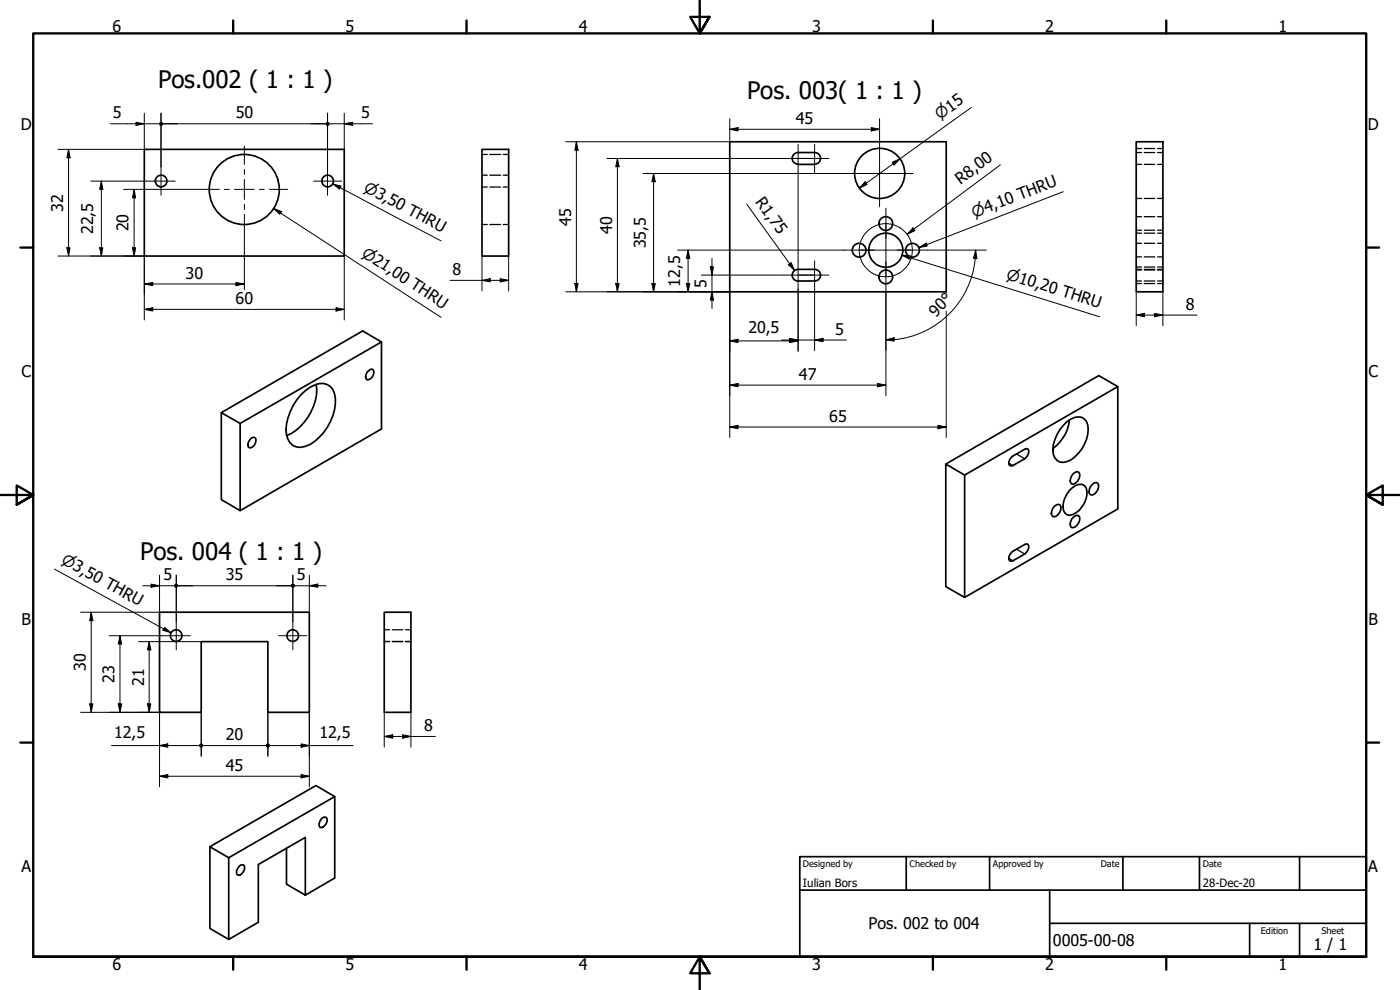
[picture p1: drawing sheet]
<svg xmlns="http://www.w3.org/2000/svg" width="420mm" height="297mm" viewBox="0 0 420 297" stroke-linecap="round" stroke-linejoin="round" font-family="sans-serif">
<!-- layer: Visible (ISO) -->
<g fill="none" stroke="#000" stroke-width=".51">
<path d="M43.3 44.8h60v32h-60zM144.7 44.8h8v32h-8zM219 42.5h65v45.1h-65zM244.5 45.8h-5a1.75 1.75 0 0 0-1.8 1.7 1.75 1.75 0 0 0 1.8 1.8h5M244.5 45.8a1.75 1.75 0 0 1 1.8 1.7 1.75 1.75 0 0 1-1.8 1.8M341 42.5h8v45.1h-8zM244.5 80.8h-5a1.75 1.75 0 0 0-1.8 1.8 1.75 1.75 0 0 0 1.8 1.7h5M244.5 80.8a1.75 1.75 0 0 1 1.8 1.8 1.75 1.75 0 0 1-1.8 1.7M90.2 118.6a9.7 9.7 0 0 1 6.8-3.6 4.1 4.1 0 0 1 3.6 4.6 15.3 15.3 0 0 1-9.1 14.4 4 4 0 0 1-5.5-3.5 15.6 15.6 0 0 1 4.2-11.9zM94.9 115.3a15.4 15.4 0 0 1-6.2 13.9l-2.7 1.5M110.2 111.7l1.1-.9h.5a2.02 2.02 0 0 1-1.6 3.2 1.64 1.64 0 0 1 0-2.3zM114.5 102.6v26.1l-42.4 24.5-5.7-3.3v-26.1"/>
<path d="M335.5 116v36.7l-46 26.5M72.1 127l42.4-24.4-5.7-3.3-42.4 24.5 5.7 3.2v26.2M75.3 131.6l1.1-.4a1.75 1.75 0 0 1-.5 2.8l-1 .4a1.42 1.42 0 0 1 0-2.3zM283.8 139.2l5.7 3.3v36.7l-5.7-3.2zM283.8 139.2l46-26.5 5.7 3.3-46 26.5M303.5 137.3l4-2.5 .5-.2 .5 .1a2.12 2.12 0 0 1-1 3l-3.5 2h-1a1.87 1.87 0 0 1 .5-2.4zM320.1 126.6a5 5 0 0 1 4.5-1.4 3.4 3.4 0 0 1 2 3.6 11 11 0 0 1-6.5 9.7 3.1 3.1 0 0 1-4.1-3.5 12.4 12.4 0 0 1 4.1-8.4zM320.9 126a11.6 11.6 0 0 1-4.9 8.5M316.5 151.9l1.2-.6 .4 .3a2.45 2.45 0 0 1-2.1 3.4 2.09 2.09 0 0 1 .5-3.1zM320.9 147.2a3.8 3.8 0 0 1 4.5-1.5 5.3 5.3 0 0 1-.7 6.4 5.6 5.6 0 0 1-3.8 2.5 2.24 2.24 0 0 1-1.9-2.6 7.9 7.9 0 0 1 1.9-4.8zM322.2 155.1l1.1-.5 .5 .2a2.51 2.51 0 0 1-2.2 3.5 2.14 2.14 0 0 1 .6-3.2zM322.2 142l1.1-.5 .5 .2a2.75 2.75 0 0 1-1.6 3.6l-.6-.1a2.12 2.12 0 0 1 .6-3.2z"/>
<path d="M327.9 145.3l1.1-.5 .4 .2a2.45 2.45 0 0 1-2.1 3.4 2.06 2.06 0 0 1 .6-3.1zM303.5 165.8l4-2.4 .5-.2 .5 .1a2.12 2.12 0 0 1-1 2.9l-3.5 2.1h-1a1.87 1.87 0 0 1 .5-2.5zM47.9 183.7h44.9v30h-12.4v-21.2h-20v21.2h-12.5zM115.3 183.7h8v30h-8zM100.5 239l-5.7-3.3-31.8 18.3M68.6 257.4l31.9-18.4v24.4l-8.9 5.2v-17.3l-14.1 8.1v17.3l-8.9 5.2zM68.6 257.4l-5.6-3.4v24.6l5.6 3.3M86 254.5v10.8l5.6 3.3M96.4 245.7l.6-.4h.9a2.03 2.03 0 0 1-1.9 2.9 2.05 2.05 0 0 1 .4-2.5zM71.7 260l.5-.4h1a2.24 2.24 0 0 1-1.5 3l-.5-.1a1.97 1.97 0 0 1 .5-2.5z"/>
<circle cx="48.4" cy="54.3" r="1.75"/>
<circle cx="73.3" cy="56.9" r="10.5"/>
<circle cx="98.3" cy="54.3" r="1.75"/>
<circle cx="264" cy="52" r="7.5"/>
<circle cx="257.8" cy="75.1" r="2.06"/>
<circle cx="265.8" cy="67.1" r="2.06"/>
<circle cx="265.8" cy="75.1" r="5.1"/>
<circle cx="273.8" cy="75.1" r="2.06"/>
<circle cx="265.8" cy="83.1" r="2.06"/>
<circle cx="52.9" cy="190.7" r="1.75"/>
<circle cx="87.9" cy="190.7" r="1.75"/>
</g>
<!-- layer: Hidden (ISO) -->
<g fill="none" stroke="#000" stroke-width=".38">
<path d="M144.7 56.1h1.5M144.7 52.6h1.5M144.7 46.3h1.5M147 56.1h3.2M147 52.6h3.2M147 46.3h3.2M151 56.1h1.7M151 52.6h1.7M151 46.3h1.7M341 45.8h1.6M341 49.3h1.6M341 59.5h1.6"/>
<path d="M341 44.6h1.6M343.4 45.8h3.2M343.4 49.3h3.2M343.4 59.5h3.2M343.4 44.6h3.2M347.4 45.8h1.6M347.4 49.3h1.6M347.4 59.5h1.6M347.4 44.6h1.6M144.7 67.4h1.5M147 67.4h3.2M151 67.4h1.7"/>
<path d="M341 77.1h1.6M341 73h1.6M341 69.1h1.6M341 65h1.6M341 70h1.6M343.4 77.1h3.2M343.4 73h3.2M343.4 69.1h3.2M343.4 65h3.2M343.4 70h3.2M347.4 77.1h1.6M347.4 73h1.6"/>
<path d="M347.4 69.1h1.6M347.4 65h1.6M347.4 70h1.6M341 84.3h1.6M341 80.8h1.6M341 85.1h1.6M341 81h1.6M341 80.1h1.6M343.4 84.3h3.2M343.4 80.8h3.2M343.4 85.1h3.2M343.4 81h3.2"/>
<path d="M343.4 80.1h3.2M347.4 84.3h1.6M347.4 80.8h1.6M347.4 85.1h1.6M347.4 81h1.6M347.4 80.1h1.6M115.3 192.5h1.6M115.3 189h1.6M117.7 192.5h3.2M117.7 189h3.2M121.7 192.5h1.6M121.7 189h1.6"/>
</g>
<!-- layer: Visible Narrow (ISO) -->
<path d="M302.8 138.9l1.2 .8M305.1 136.2l2.4 1.5M302.8 167.5l1.2 .8M305.1 164.8l2.4 1.4" fill="none" stroke="#000" stroke-width=".38"/>
<!-- layer: Border (ISO) -->
<g fill="none" stroke="#000" stroke-width=".7">
<path d="M70 6.1v3.9M140 6.1v3.9M210 0v10l-2.9-4.9h5.8l-2.9 4.9 2.9-4.9M280 6.1v3.9M350 6.1v3.9M6.1 74.3h3.9M410 74.3h3.9M0 148.5h10l-5-2.8v5.7l5-2.9-5 2.9M420 148.5h-10l5-2.8v5.7l-5-2.9 5 2.9M6.1 222.8h3.9M410 222.8h3.9M10 287.1v-277.1h400v277.1h-400h400"/>
<path d="M70 287.1v3.8M140 287.1v3.8M212.9 292l-2.9-4.9 2.9 4.9h-5.8l2.9-4.9v9.9M280 287.1v3.8M350 287.1v3.8"/>
</g>
<!-- layer: Title (ISO) -->
<path d="M240 257h170v30.1h-170zM272 257v10.1M297 257v10.1M337 257v10.1M360 257v10.1M390 257v10.1M240 267.1h170M315 277h95M315 267.1v20M375 277v10.1M390 277v10.1" fill="none" stroke="#000" stroke-width=".51"/>
<!-- layer: Center Mark (ISO) -->
<g fill="none" stroke="#000" stroke-width=".3">
<path d="M44.1 54.3h8.5M48.3 50.1v8.5M60.3 56.8h5.5M67.3 56.8h1.5M70.4 56.8h5.9M73.3 43.9v5.4M73.3 50.8v1.5M73.3 53.8v6.1M77.9 56.8h1.4M80.8 56.8h5.6M94.1 54.3h8.5M98.3 50.1v8.5"/>
<path d="M235.3 47.5h9.2M239.5 47.5h9.2M239.5 43.3v8.5M244.5 43.3v8.5M254 52.1h20M264 42v20M73.3 61.3v1.6M73.3 64.3v5.5M239.5 78.3v8.5M244.5 78.3v8.5M253.3 75h9.1M258.3 75h15.1"/>
<path d="M265.9 67.4v15.3M265.9 62.5v9.1M265.9 78.5v9.1M269.3 75h9.1M235.3 82.5h9.2M239.5 82.5h9.2M48.6 190.7h8.5M52.9 186.5v8.5M83.6 190.7h8.5M87.9 186.5v8.5"/>
</g>
<!-- layer: Dimension (ISO) -->
<g fill="none" stroke="#000" stroke-width=".3">
<path d="M33.1 37.1h15.2M40.8 36.7l2.5 .4-2.5 .5zM43.3 34v10.8h-25.9M48.3 34v16.1M49 37.1h48.7M98.3 37.1h13.5M98.3 34v16.1M103.3 37.1l2.6-.4v.9zM103.3 34v10.8M219 38.8l2.5-.5v1zM219 35.6v6.9h-49.2M219 38.8h45"/>
<path d="M261.5 38.3l2.5 .5-2.5 .5zM264 35.6v6.4M291.5 32.2l-33.6 24.2M20.6 44.8l.4 2.6h-.9zM20.6 44.8v32M27.2 54.3h16.9M30.4 54.3l.5 2.5h-1zM30.4 54.3v22.5M37.1 56.8h11.2M40.3 56.8l.4 2.6h-.9zM40.3 56.8v20M48.5 56.8h11.8"/>
<path d="M173 42.5l.5 2.6h-1zM173 42.5v45.1M182.1 47.5h53.2M185.3 47.5l.5 2.5h-1zM185.3 47.5v40.1M193 52.1h61M196.2 52.1l.5 2.4h-1.1zM196.2 52.1v35.5M239.5 51.8v26.5M259.7 54.5l.5 .9-2.3 1zM267.8 48.7l2.3-1-1.7 1.8zM300.2 49.5l-27.9 20.8"/>
<path d="M17.4 76.8h25.9v19.2M20.1 74.3h.9l-.4 2.5zM29.9 74.3h1l-.5 2.5zM39.8 74.3h.9l-.4 2.5zM73.3 69.8v17.1M103.3 76.8v19.2M144.7 76.8v10.5M152.7 76.8v10.5M203.3 75h50M206.5 75l.5 2.5h-1zM206.5 75v12.6M213.7 77.5v15.1"/>
<path d="M224.2 61.3l14.2 19.8M236.6 79.4l.8-.6 1 2.3zM269.9 68.2l1.5 1.1 1.2 1.5M274 68.4l.6 .8-2.3 1.1zM278.4 75h17.6M292.7 77.6a27 27 0 0 1-24.4 24.3M292.8 75l.4 2.6-1-.1zM292.8 75l-.1 2.5M43.3 92.8l2.5-.5v1zM43.3 85.2l2.5-.4v.9zM43.3 92.8h60M43.3 85.2h30"/>
<path d="M70.8 84.8l2.5 .4-2.5 .5zM100.8 92.3l2.5 .5-2.5 .5zM135.1 84.1h17.6M144.7 84.1l2.4-.5v1zM150.1 83.6l2.6 .5-2.6 .5zM169.8 87.6h49.2v43.7M172.5 85.1h1l-.5 2.5zM184.8 85.1h1l-.5 2.5zM195.6 85.1h1.1l-.5 2.5zM206 85.1h1l-.5 2.5zM210.5 82.5h24.8M213.2 80.1h.9l-.4 2.4z"/>
<path d="M213.7 87.6l.4 2.4h-.9zM239.5 86.8v18.7M244.5 86.8v18.4M265.9 87.6v31.1M284 93.4v37.9M341 94.5l2.5-.5v1zM341 94.5h18.2M341 87.6v10.1M346.5 94l2.5 .5-2.5 .5zM349 87.6v10.1M219 102.3l2.5-.5v1zM219 115.6l2.5-.6v1.1z"/>
<path d="M219 102.3h20.5M219 115.6h46.9M234.5 102h19.5M237 101.8l2.5 .5-2.5 .5zM237 101.5l2.5 .5-2.5 .5zM244.5 102l2.5-.5v1zM263.3 115l2.6 .6-2.6 .5zM265.9 102l2.5-.7v1zM268.4 101.8l-2.5 .2M219 128.1l2.5-.5v1zM219 128.1h65M281.5 127.6l2.5 .5-2.5 .5z"/>
<path d="M42.9 175.8h10M45.3 175.2l2.6 .6-2.6 .4zM47.9 172.6v11.1h-23.7M52.9 172.6v13.9M53.5 175.8h33.7M87.9 175.8h10M87.9 172.6v13.9M92.8 175.8l2.6-.6v1zM92.8 172.6v11.1M27.4 183.7l.5 2.5h-1zM27.4 183.7v30M32.8 190.7h15.8"/>
<path d="M36 190.7l.5 2.5h-1zM36 190.7v23M41.6 192.5h11.2M44.8 192.5l.5 2.5h-1zM44.8 192.5v21.2M53 192.5h7.4M24.2 213.7h23.7v22.4M26.9 211.2h1l-.5 2.5zM35.5 211.2h1l-.5 2.5zM44.3 211.2h1l-.5 2.5zM60.4 213.7v13.2M80.4 213.7v13.2"/>
<path d="M92.8 213.7v22.4M115.3 213.7v10.4M123.3 213.7v10.4M33.5 223.7h26.3M47.9 232.9l2.5-.5v1zM47.9 223.7l2.5-.5v1zM47.9 232.9h44.9M61 223.7h18.8M81 223.7h25M90.4 232.4l2.4 .5-2.4 .5zM90.4 223.2l2.4 .5-2.4 .5zM115.3 221l2.6-.5v1z"/>
<path d="M115.3 221h15.4M120.8 220.5l2.5 .5-2.5 .5z"/>
</g>
<g fill="#000">
<path d="M40.8 36.7l2.5 .4-2.5 .5z" fill-rule="evenodd"/>
<path d="M97.9 36.8l.4-.2 .4 .2 .2 .3-.2 .5-.4 .2-.4-.2-.2-.5z" fill-rule="evenodd"/>
<path d="M97.9 36.8l.4-.2 .4 .2 .2 .3-.2 .5-.4 .2-.4-.2-.2-.5z" fill-rule="evenodd"/>
<path d="M103.3 37.1l2.6-.4v.9z" fill-rule="evenodd"/>
<path d="M219 38.8l2.5-.5v1z" fill-rule="evenodd"/>
<path d="M261.5 38.3l2.5 .5-2.5 .5z" fill-rule="evenodd"/>
<path d="M20.6 44.8l.4 2.6h-.9z" fill-rule="evenodd"/>
<path d="M30.4 54.3l.5 2.5h-1z" fill-rule="evenodd"/>
<path d="M40.3 56.8l.4 2.6h-.9z" fill-rule="evenodd"/>
<path d="M173 42.5l.5 2.6h-1z" fill-rule="evenodd"/>
<path d="M185.3 47.5l.5 2.5h-1z" fill-rule="evenodd"/>
<path d="M196.2 52.1l.5 2.4h-1.1z" fill-rule="evenodd"/>
<path d="M259.7 54.5l.5 .9-2.3 1z" fill-rule="evenodd"/>
<path d="M267.8 48.7l2.3-1-1.7 1.8z" fill-rule="evenodd"/>
<path d="M20.1 74.3h.9l-.4 2.5z" fill-rule="evenodd"/>
<path d="M29.9 74.3h1l-.5 2.5z" fill-rule="evenodd"/>
<path d="M39.8 74.3h.9l-.4 2.5z" fill-rule="evenodd"/>
<path d="M206.5 75l.5 2.5h-1z" fill-rule="evenodd"/>
<path d="M236.6 79.4l.8-.6 1 2.3z" fill-rule="evenodd"/>
<path d="M274 68.4l.6 .8-2.3 1.1z" fill-rule="evenodd"/>
<path d="M292.8 75l.4 2.6-1-.1z" fill-rule="evenodd"/>
<path d="M43.3 92.8l2.5-.5v1z" fill-rule="evenodd"/>
<path d="M43.3 85.2l2.5-.4v.9z" fill-rule="evenodd"/>
<path d="M70.8 84.8l2.5 .4-2.5 .5z" fill-rule="evenodd"/>
<path d="M100.8 92.3l2.5 .5-2.5 .5z" fill-rule="evenodd"/>
<path d="M144.7 84.1l2.4-.5v1z" fill-rule="evenodd"/>
<path d="M150.1 83.6l2.6 .5-2.6 .5z" fill-rule="evenodd"/>
<path d="M172.5 85.1h1l-.5 2.5z" fill-rule="evenodd"/>
<path d="M184.8 85.1h1l-.5 2.5z" fill-rule="evenodd"/>
<path d="M195.6 85.1h1.1l-.5 2.5z" fill-rule="evenodd"/>
<path d="M206 85.1h1l-.5 2.5z" fill-rule="evenodd"/>
<path d="M213.2 80.1h.9l-.4 2.4z" fill-rule="evenodd"/>
<path d="M213.7 87.6l.4 2.4h-.9z" fill-rule="evenodd"/>
<path d="M341 94.5l2.5-.5v1z" fill-rule="evenodd"/>
<path d="M346.5 94l2.5 .5-2.5 .5z" fill-rule="evenodd"/>
<path d="M219 102.3l2.5-.5v1z" fill-rule="evenodd"/>
<path d="M219 115.6l2.5-.6v1.1z" fill-rule="evenodd"/>
<path d="M237 101.8l2.5 .5-2.5 .5z" fill-rule="evenodd"/>
<path d="M237 101.5l2.5 .5-2.5 .5z" fill-rule="evenodd"/>
<path d="M244.5 102l2.5-.5v1z" fill-rule="evenodd"/>
<path d="M263.3 115l2.6 .6-2.6 .5z" fill-rule="evenodd"/>
<path d="M265.9 102l2.5-.7v1z" fill-rule="evenodd"/>
<path d="M219 128.1l2.5-.5v1z" fill-rule="evenodd"/>
<path d="M281.5 127.6l2.5 .5-2.5 .5z" fill-rule="evenodd"/>
<path d="M45.3 175.2l2.6 .6-2.6 .4z" fill-rule="evenodd"/>
<path d="M52.5 175.3l.4-.2 .4 .2 .2 .5-.2 .3-.4 .2-.4-.2-.2-.3z" fill-rule="evenodd"/>
<path d="M52.5 175.3l.4-.2 .4 .2 .2 .5-.2 .3-.4 .2-.4-.2-.2-.3z" fill-rule="evenodd"/>
<path d="M92.8 175.8l2.6-.6v1z" fill-rule="evenodd"/>
<path d="M27.4 183.7l.5 2.5h-1z" fill-rule="evenodd"/>
<path d="M36 190.7l.5 2.5h-1z" fill-rule="evenodd"/>
<path d="M44.8 192.5l.5 2.5h-1z" fill-rule="evenodd"/>
<path d="M26.9 211.2h1l-.5 2.5z" fill-rule="evenodd"/>
<path d="M35.5 211.2h1l-.5 2.5z" fill-rule="evenodd"/>
<path d="M44.3 211.2h1l-.5 2.5z" fill-rule="evenodd"/>
<path d="M47.9 232.9l2.5-.5v1z" fill-rule="evenodd"/>
<path d="M47.9 223.7l2.5-.5v1z" fill-rule="evenodd"/>
<path d="M90.4 232.4l2.4 .5-2.4 .5z" fill-rule="evenodd"/>
<path d="M90.4 223.2l2.4 .5-2.4 .5z" fill-rule="evenodd"/>
<path d="M115.3 221l2.6-.5v1z" fill-rule="evenodd"/>
<path d="M120.8 220.5l2.5 .5-2.5 .5z" fill-rule="evenodd"/>
<circle cx="48.3" cy="37.2" r=".62"/>
<circle cx="87.9" cy="175.7" r=".61"/>
<circle cx="60.3" cy="223.7" r=".62"/>
<circle cx="80.3" cy="223.7" r=".62"/>
</g>
<!-- layer: Symbol (ISO) -->
<path d="M99.9 55.2l2.4 .7-.4 .9zM99.9 55.2l32.4 17M319.1 57.5l-43.3 16.8M82.1 62.5l2.4 1-.6 .8zM82.1 62.5l50.3 32.7M270.7 76.6l2.5 .2-.2 1zM270.7 76.6l59.3 18.4M275.8 74.3l2.1-1.4 .4 .9zM16.3 170.7l35 19.2M49.4 188.3l1.9 1.6-2.4-.8z" fill="none" stroke="#000" stroke-width=".3"/>
<g fill="#000">
<path d="M99.9 55.2l2.4 .7-.4 .9z" fill-rule="evenodd"/>
<path d="M82.1 62.5l2.4 1-.6 .8z" fill-rule="evenodd"/>
<path d="M270.7 76.6l2.5 .2-.2 1z" fill-rule="evenodd"/>
<path d="M275.8 74.3l2.1-1.4 .4 .9z" fill-rule="evenodd"/>
<path d="M49.4 188.3l1.9 1.6-2.4-.8z" fill-rule="evenodd"/>
</g>
<!-- layer: Centerline (ISO) -->
<path d="M270.1 68.4a8 8 0 0 0-12.1 5.2 8 8 0 0 0 9.3 9.3 8 8 0 0 0 5.3-12.1" fill="none" stroke="#000" stroke-width=".3"/>
<g font-size="7.2">
<text x="47.4" y="26.5">Pos.002 ( 1 : 1 )</text>
<text x="224.2" y="29.8">Pos. 003( 1 : 1 )</text>
<text x="42" y="168">Pos. 004 ( 1 : 1 )</text>
</g>
<g font-size="4.8">
<text x="33.7" y="9.6">6</text>
<text x="103.7" y="9.6">5</text>
<text x="173.7" y="9.6">4</text>
<text x="243.7" y="9.6">3</text>
<text x="313.7" y="9.6">2</text>
<text x="383.7" y="9.6">1</text>
<text x="33.8" y="35.5">5</text>
<text x="70.7" y="35.5">50</text>
<text x="108.4" y="35.5">5</text>
<text x="6.2" y="38.9">D</text>
<text x="238.9" y="37.2">45</text>
<text x="410.5" y="38.9">D</text>
<text x="288.3" y="55.4" transform="rotate(-37 288.3 55.4)">R8,00</text>
<text x="18.9" y="63.5" transform="rotate(-90 18.9 63.5)">32</text>
<text x="226.6" y="60.6" transform="rotate(54 226.6 60.6)">R1,75</text>
<text x="28" y="70.3" transform="rotate(-90 28 70.3)">22,5</text>
<text x="38.6" y="69.5" transform="rotate(-90 38.6 69.5)">20</text>
<text x="171.4" y="67.7" transform="rotate(-90 171.4 67.7)">45</text>
<text x="183.7" y="70.2" transform="rotate(-90 183.7 70.2)">40</text>
<text x="193.8" y="74.5" transform="rotate(-90 193.8 74.5)">35,5</text>
<text x="55.7" y="83.6">30</text>
<text x="135.8" y="82.5">8</text>
<text x="204.2" y="86" transform="rotate(-90 204.2 86)">12,5</text>
<text x="212" y="86.3" transform="rotate(-90 212 86.3)">5</text>
<text x="70.7" y="91.2">60</text>
<text x="280.9" y="95.4" transform="rotate(-45 280.9 95.4)">90°</text>
<text x="355.9" y="92.9">8</text>
<text x="224.6" y="99.9">20,5</text>
<text x="250.6" y="100.4">5</text>
<text x="6.4" y="113.1">C</text>
<text x="410.7" y="113.1">C</text>
<text x="239.8" y="114">47</text>
<text x="248.9" y="126.5">65</text>
<text x="49" y="174.1">5</text>
<text x="67.8" y="174.1">35</text>
<text x="89.1" y="174.1">5</text>
<text x="6.4" y="187.4">B</text>
<text x="410.7" y="187.4">B</text>
<text x="25.8" y="201.3" transform="rotate(-90 25.8 201.3)">30</text>
<text x="34.4" y="204.8" transform="rotate(-90 34.4 204.8)">23</text>
<text x="43.2" y="205.7" transform="rotate(-90 43.2 205.7)">21</text>
<text x="34.2" y="221.3">12,5</text>
<text x="95.9" y="221.3">12,5</text>
<text x="127.3" y="219.4">8</text>
<text x="67.8" y="222.1">20</text>
<text x="67.8" y="231.3">45</text>
<text x="6.4" y="261.7">A</text>
<text x="410.7" y="261.7">A</text>
<text x="260.7" y="278.8">Pos. 002 to 004</text>
<text x="316" y="283.8">0005-00-08</text>
<text x="394.2" y="285">1 / 1</text>
<text x="33.7" y="290.9">6</text>
<text x="103.7" y="290.9">5</text>
<text x="173.7" y="290.9">4</text>
<text x="243.7" y="290.9">3</text>
<text x="313.7" y="290.9">2</text>
<text x="383.7" y="290.9">1</text>
</g>
<g font-size="4.6">
<text x="282.1" y="36.1" transform="rotate(-36 282.1 36.1)">⌀15</text>
<text x="108.9" y="57.2" transform="rotate(28 108.9 57.2)">⌀3,50 THRU</text>
<text x="292.4" y="65.3" transform="rotate(-21 292.4 65.3)">⌀4,10 THRU</text>
<text x="108.3" y="76.7" transform="rotate(33 108.3 76.7)">⌀21,00 THRU</text>
<text x="301.8" y="83.7" transform="rotate(17 301.8 83.7)">⌀10,20 THRU</text>
<text x="18.2" y="169" transform="rotate(29 18.2 169)">⌀3,50 THRU</text>
</g>
<g font-size="3.4">
<text x="241" y="266">Iulian Bors</text>
<text x="361" y="266">28-Dec-20</text>
</g>
<g font-size="2.7">
<text x="241" y="260.1">Designed by</text>
<text x="273" y="260.1">Checked by</text>
<text x="298" y="260.1">Approved by</text>
<text x="330.3" y="260">Date</text>
<text x="361" y="260">Date</text>
<text x="378.4" y="280.1">Edition</text>
<text x="396.6" y="280.1">Sheet</text>
</g>
</svg>
